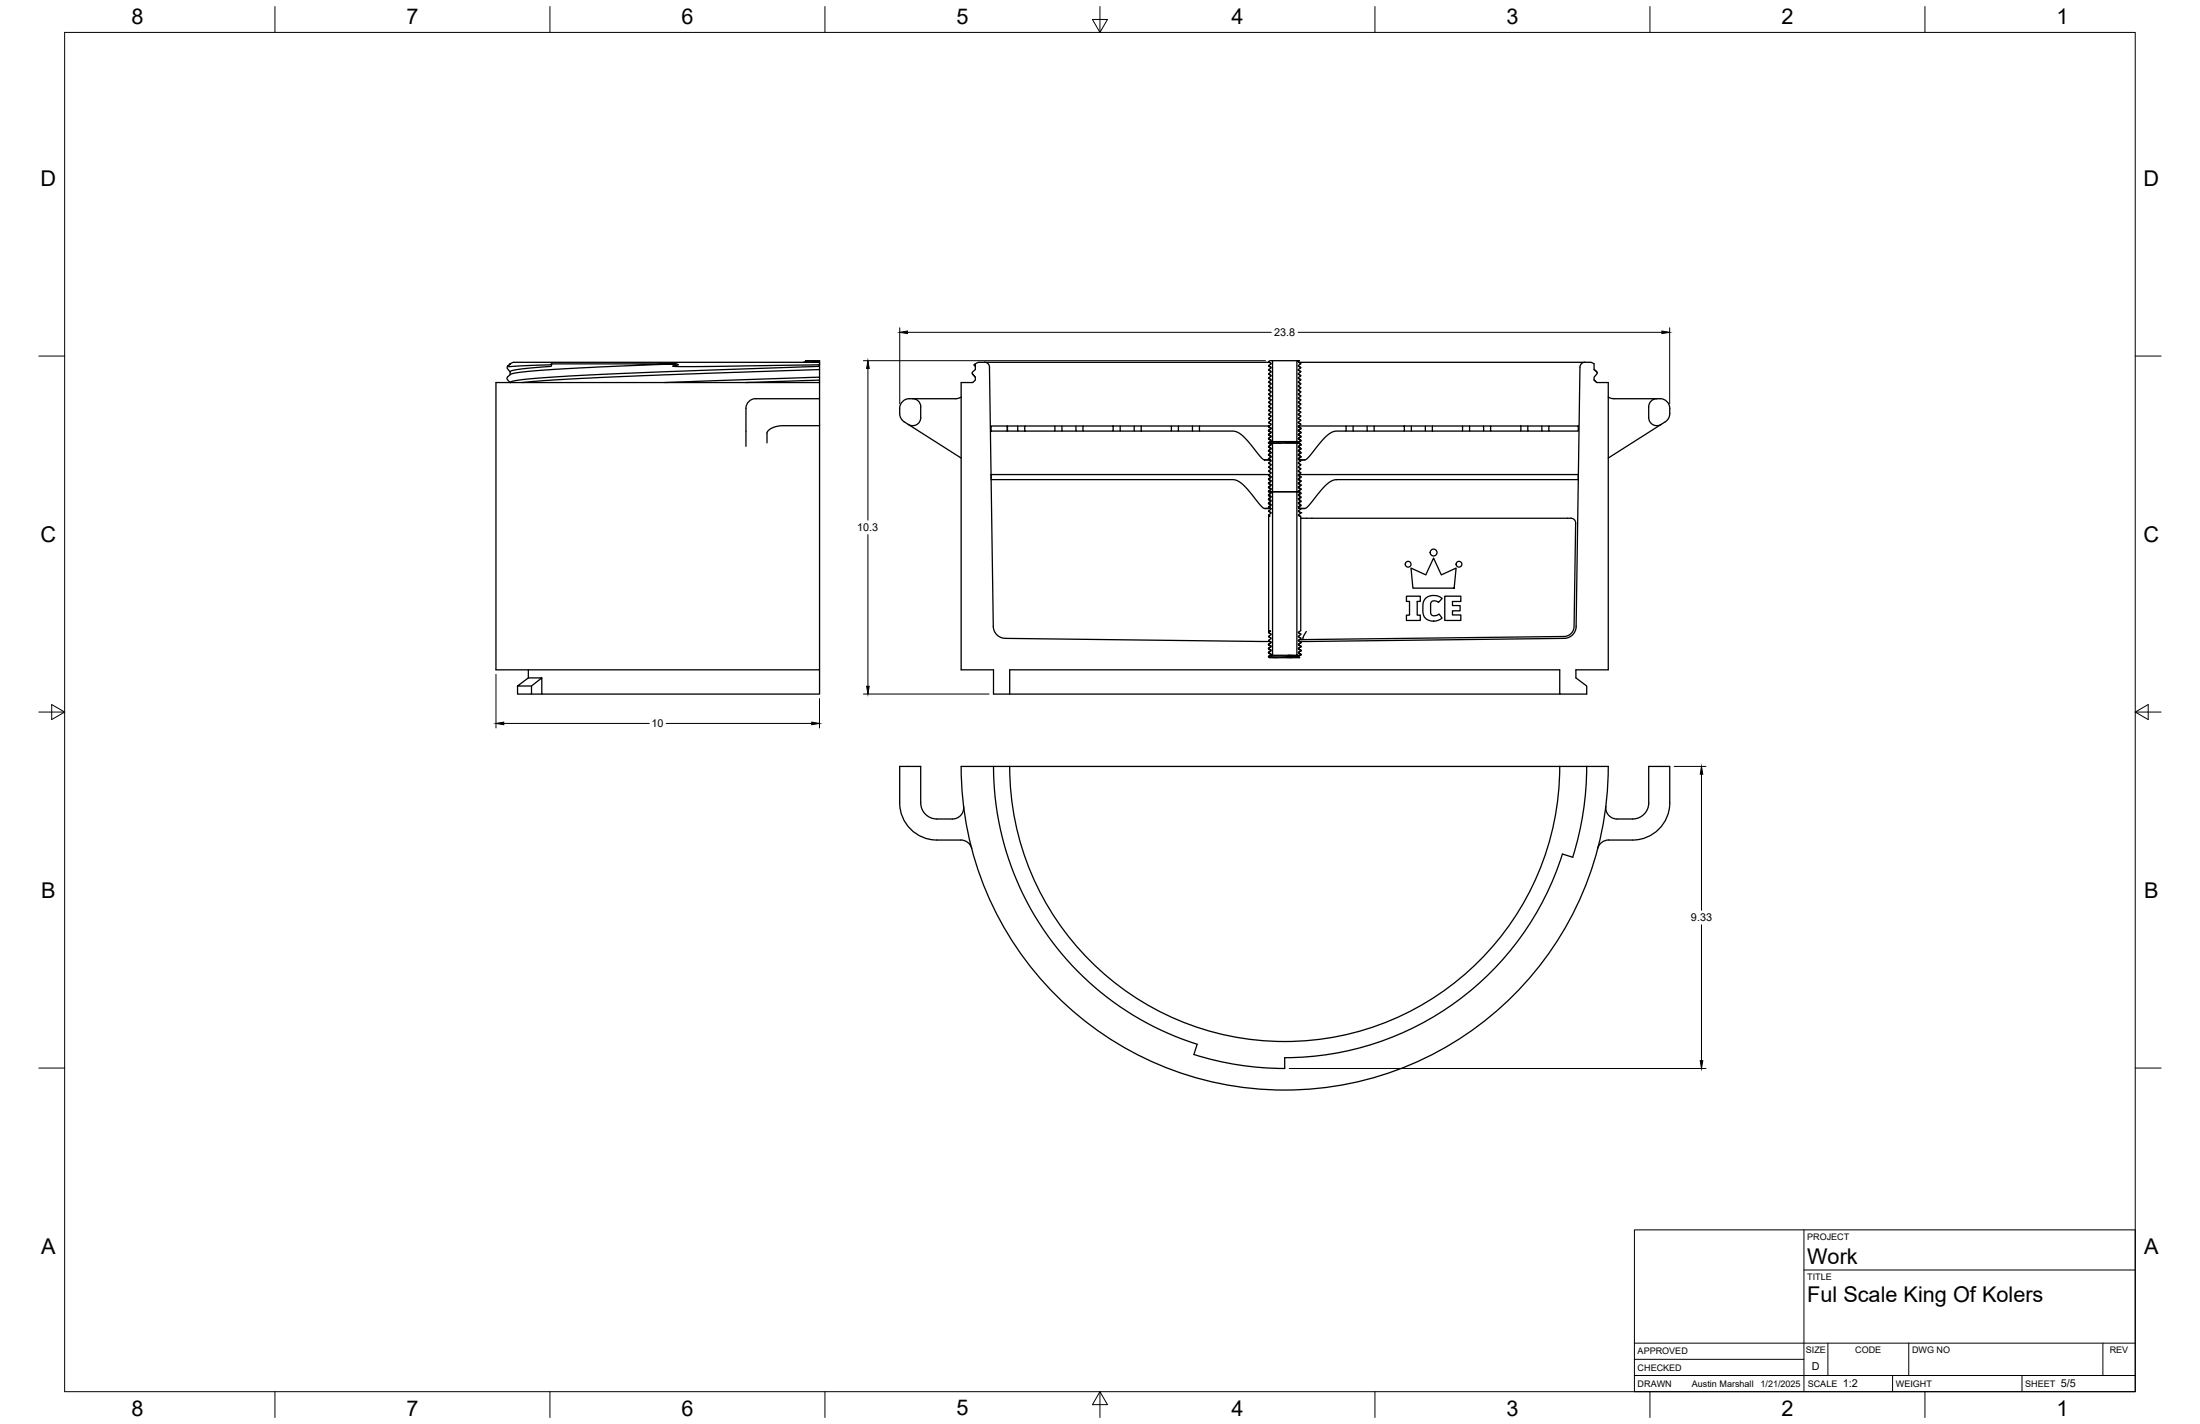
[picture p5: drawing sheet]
<svg xmlns="http://www.w3.org/2000/svg" width="864mm" height="559mm" viewBox="0 0 864 559" stroke-linecap="round" stroke-linejoin="round" font-family="sans-serif">
<!-- layer: Visible -->
<g fill="none" stroke="#000" stroke-width=".51">
<path d="M199.3 143.6l-.2 .9 1.2 1.4M200.3 145.9a22.3 22.3 0 0 1 9.1-1.6l6.9-.5 .2-1h48.9l-48.5 2.2-12.4 1.1-4.2 .9M200.3 142.8l-1 1 16.5-.6 .6-.3M200.3 142.8v.1M200.3 145.9v1.1M200.3 147l-1.3 1.4 1.2 1.7M200.3 142.8l-.8 .8M216.5 142.8h.1M265.4 142.8l.9 .3-2.3 .6h21.4l35.8-.5 .5-.3M292.8 150.1l28.9-.9v.9M316.3 141.5h1.2zM316.3 141.7l-.8 .5 6.2-.4"/>
<path d="M317.5 141.5h4.2v.7M321.7 149.2v-1.2l-60.8 2.1M321.7 148v-3l-84.1 3-18.5 1-14 1.1M321.7 145v-2l-.5 .8-78 2.8-35.1 2.1a18.4 18.4 0 0 0-7.8 1.4M321.7 156.5v-6.4h-127v112.7h127v-95.8M321.7 142.2v.8M321.7 142.2h-120.2l-1.2 .6M321.7 142.1l-2.8 .1M358.3 156.4a3.2 3.2 0 0 1 3.1 3.2v4.3a3.2 3.2 0 0 1-4.9 2.6M377.3 155.8l-2 .7h-16.7a4.2 4.2 0 0 0-5.4 3.8v2.5l.3 1.1 1 1.3 2.1 1.4M381.6 146.3l1.3 1.8M384.2 142.2h114"/>
<path d="M384.2 142.2l-1.8 1 .5 .6M386.5 142.2l1.4 .5 .5 1.4 1.5 101.7a4.8 4.8 0 0 0 4.7 4.7l103.8 1.2M498 141.8l1.5-.3v31.8h-1l.4-.6-.9-.5 .9-.7v-.3l-.9-.6 .9-.7v-.3l-.9-.5 .9-.8v-.3l-.9-.5 .9-.8v-.3l-.9-.5 .9-.8v-.3l-.9-.5 .9-.8v-.3l-.9-.5 .9-.8v-.3l-.9-.5 .9-.7v-.4l-.9-.5 .9-.7v-.3l-.9-.6 .9-.7v-.3l-.9-.5 .9-.8v-.3l-.9-.5 .9-.8v-.3l-.9-.5 .9-.8v-.3l-.9-.5 .9-.8v-.3l-.9-.5 .9-.8v-.3l-.9-.5 .9-.7v-.4l-.9-.5 .9-.7v-.4l-.9-.5 .9-.7v-.4l-.9-.4 .9-.8v-.3zM498 142.1h.1M498 143.7h.1M498 145.2h.1M498 146.8h.1M498 148.4h.1M498 150h.1M498 151.6h.1M498 159.5l.1 .1M498 153.2h.1"/>
<path d="M498 157.9l.9 .6M498 156.4h.1M498 154.8h.1M498.1 142.1l.8 .5M498.1 143.7l.8 .5M498.1 145.2l.8 .6M498.1 146.8l.8 .5M498.1 148.4l.8 .5M498.1 150l.8 .5M498.1 151.6l.8 .5M498.1 159.6l.8 .4M498.1 153.2l.8 .5"/>
<path d="M498.1 156.4l.8 .5M498.1 154.8l.8 .5M499.5 141.5h9.6M509.1 141.5h1l-.4 .6 .9 .5-.9 .8v.3l.9 .5-.9 .7v.4l.9 .5-.9 .7v.4l.9 .5-.9 .7v.4l.9 .5-.9 .7v.4l.9 .5-.9 .7v.3l.9 .5-.9 .8v.3l.9 .5-.9 .8v.3l.9 .5-.9 .8v.3l.9 .5-.9 .7v.4l.9 .5-.9 .7v.4l.9 .5-.9 .7v.4l.9 .5-.9 .7v.4l.9 .5-.9 .7v.3l.9 .5-.9 .8v.3l.9 .5-.9 .8v.3l.9 .5-.9 .8v.3l.9 .5-.9 .7v.4l.9 .5-.9 .7v.4l.9 .5-.5 .5h-1zM509.7 145.3l.9 .5M509.7 153.2l.9 .5M509.7 154.8l.9 .5M509.7 142.1l.9 .5M509.7 143.7l.9 .5M509.7 146.9l.9 .5M509.7 148.4l.9 .5M509.7 150l.9 .5"/>
<path d="M509.7 151.6l.9 .5M509.7 159.6l.9 .5M509.7 158l.9 .5M509.7 156.4l.9 .5M509.8 142.2h112.3M510.6 142.6h.1M510.6 144.2h.1M510.6 147.4h.1M510.6 148.9v.1M510.6 150.5v.1M510.6 152.1h.1M510.6 158.5h.1"/>
<path d="M510.6 156.9h.1M622.1 142.2h2.4l1.3 .6v2.2l1.2 1.2-.1 .5-1.1 1.3v1.2l1 .9h4.5v112.7h-12.7v3.2l4.3 3.2v3.2h-10.6v-9.6h-216v9.6h-6.3v-9.6h-12.7v-112.7h4.5l1.1-.9v-1.2l-1.2-1.5 .2-.6 1-.9v-2M622.1 142.2l-1.3 .5-.6 1.4-1.5 101.7a4.7 4.7 0 0 1-4.7 4.7l-103.8 1.2 .5 .5M625.8 144.9l1.2 1.4M625.8 149.1l1.1 1M631.3 155.8l2 .7h17.1M650.4 156.5a4 4 0 0 1 5 3.8l-.1 3.1-1.2 1.8-22.8 14.5M650.4 156.4a3.2 3.2 0 0 0-3.2 3.2v4.3a3.2 3.2 0 0 0 4.9 2.6M321.7 167v-10.5h-24.4a3.9 3.9 0 0 0-4.5 3.8v14.9M321.7 167h-14.3a6.4 6.4 0 0 0-6.3 2.9v3.9M356.6 166.6l20.7 13.1M389 167.2h6.4v2h-6.3z"/>
<path d="M395.4 167.2h6.9M395.4 169.2h.1M395.5 167.2v2h4M399.5 167.2v2h2.8M402.3 167.2h11.8v2h-11.8zM414.1 167.2h11M414.1 169.2h2.8M416.9 167.2v2h5.5M422.4 167.2v2h2.7M425.1 167.2h11.9v2h-11.9zM437 167.2h11M437 169.2h2.7"/>
<path d="M439.7 167.2v2h5.5M445.2 167.2v2h2.8M448 167.2h11.8v2h-11.8zM459.8 167.2h11M462.6 167.2v2h-2.8M462.6 169.2h5.5M468.1 167.2v2h2.7M470.8 167.2h27.3l-.2 .3 .8 .4v.5l-.8 .7 .8 .4v.5l-.8 .7 .8 .4v.5l-.8 .7 .8 .4v.4l-.8 .7 .8 .5v.4l-.8 .7 .8 .5v.4l-.8 .7 .8 .5v.4l-.8 .7 .8 .5v.4l-.8 .7 .8 .3-2.5-.1-1.1-.8a52.6 52.6 0 0 0-8.9-9.8l-2.2-.6h-13.2zM497.9 180h.2M497.9 178.4h.1M497.9 167.3h.1M497.9 176.8h.1"/>
<path d="M497.9 168.8l.1 .1M497.9 175.2h.1M497.9 170.4l.1 .1M497.9 173.6l4.8 .3M497.9 172l.1 .1M498 167.5l.2 .1M498 170.7l.2 .1M498 169.1l.2 .1M498 173.9h.3M498 172.3h.2M498 178.6l.2 .1M498 177.1h.2"/>
<path d="M498 175.5h.2M498 175.4h.1M498 177h.1M498 178.6h.1M498 172.2l.1 .1M498 170.6l.1 .1M498 169.1h.1M498 167.5h.1M498 165.9l.9 .5M498 164.3h.1M498 162.7h.1M498 161.1h.1"/>
<path d="M498.1 178.6l.8 .5h-.2M498.1 177l.8 .5h-.2M498.1 175.4l.8 .6-.2-.1M498.1 167.5l.8 .5-.2-.1M498.1 169.1l.8 .5-.2-.1M498.1 170.7l.8 .5-.2-.1M498.1 172.3l.8 .4M498.1 164.3l.8 .5M498.1 162.7l.8 .5M498.1 161.1l.8 .5M498.1 167.2h.1M498.2 173.9l.7 .5-.2-.1"/>
<path d="M498.2 173.9h.1M498.2 173.9h1.3v19.1l-1.5-.1 .9-.8v-.3l-.9-.5 .9-.8v-.3l-.9-.5 .9-.7v-.4l-.9-.5 .9-.7v-.4l-.9-.5 .9-.7v-.3l-.9-.5 .9-.8v-.3l-.9-.5 .9-.8v-.3l-.9-.5 .9-.8v-.3l-.9-.5 .9-.8v-.3l-.9-.5 .9-.8v-.3l-.9-.5 .9-.7v-.4l-.9-.5 .9-.7v-.4zM498.7 172.7l.2 .1M498.7 179.5h.1M498.7 177.9h.1M498.7 176.3l.1 .1M498.7 168.4h.1M498.7 174.7l.1 .1M498.7 170h.1M498.7 173.1l.1 .1M498.7 171.6h.1M499.5 173.9h9.6"/>
<path d="M499.5 173.3h9.6M499.6 173.3l10.3 .6M508.1 173.3l1.8 .2M509.1 173.9h.7l.8 .5-.9 .7v.4l.9 .5-.9 .7v.4l.9 .5-.9 .7v.3l.9 .6-.9 .7v.3l.9 .5-.9 .8v.3l.9 .5-.9 .8v.3l.9 .5-.9 .8v.3l.9 .5-.9 .7v.4l.9 .5-.9 .7v.4l.9 .5-.9 .7v.4l.9 .5-.9 .7v.3l.9 .6-.9 .7 .1 .4h-.7zM509.7 162.7l.9 .6M509.7 172.3l.9 .5M509.7 170.7l.9 .5M509.7 169.1l.9 .5M509.7 167.5l.9 .5M509.7 165.9l.9 .5M509.7 164.3l.9 .5M509.7 161.1l.9 .5"/>
<path d="M509.7 167.2h.2M509.8 167.6h.1M509.8 169.1l.1 .1M509.8 170.7l.1 .1M509.8 172.3l.1 .1M509.8 168.7h.1M509.8 170.3h.1M509.8 171.9h.1M509.8 173.9l.8 .5M509.8 179.8l.1 .1M509.8 178.2l.1 .1M509.8 176.6l.1 .1"/>
<path d="M509.8 175l.1 .1M509.9 167.2h18.5v2h-3.8a9.5 9.5 0 0 0-6.4 4.5l-5.1 6.3-.8 .5h-2.4h.3l-.3-.6 .8-.5-.8-.7v-.4l.8-.5-.8-.7v-.4l.8-.5-.8-.7v-.4l.8-.5-.8-.7v-.4l.8-.4-.8-.7v-.5l.8-.4-.8-.7v-.5l.8-.4-.8-.7v-.5l.8-.4-.8-.7zM509.9 178.7l.7 .4M509.9 177.1l.7 .4M509.9 175.5l.7 .5M510.5 179.1h.1M510.5 177.5h.1M510.5 175.9h.1M510.5 174.3h.1M510.6 179.4h.1M510.6 177.8h.1M510.6 168.3h.1"/>
<path d="M510.6 176.2h.1M510.6 171.4l.1 .1M510.6 169.8l.1 .1M510.6 174.6h.1M510.6 173l.1 .1M510.6 168h.1M510.6 169.6h.1M510.6 171.2h.1M510.6 172.8h.1M510.6 174.4h.1M510.6 176h.1M510.6 177.5v.1"/>
<path d="M510.6 179.1v.1M510.6 166.4h.1M510.6 164.8h.1M510.6 161.6v.1M510.6 160.1h.1M528.4 167.2h11M528.4 169.2h2.8M531.2 167.2v2h5.5M536.7 167.2v2h2.7M539.4 167.2h11.9v2h-11.9zM551.3 167.2h11M551.3 169.2h2.7"/>
<path d="M554 167.2v2h5.5M559.5 167.2v2h2.8M562.3 167.2h11.8v2h-11.8zM574.1 167.2h11M574.1 169.2h2.8M576.9 167.2v2h5.5M582.4 167.2v2h2.7M585.1 167.2h11.9v2h-11.9zM597 167.2h11M597 169.2h2.7M599.7 167.2v2h5.5M605.2 167.2v2h2.8"/>
<path d="M608 167.2h11.6l-.1 2h-11.5zM389 186.2h109.1l-.2 .3 .8 .5v.4l-.8 .7 .8 .5v.4l-.8 .7 .8 .5v.4l-.8 .7 .8 .5v.4l-.8 .7 .8 .5v.4l-.8 .7 .8 .4v.5l-.8 .7 .8 .4v.5l-.8 .7 .8 .4v.5l-.8 .6 .8 .3h-2.5l-1.1-.9a52.6 52.6 0 0 0-8.9-9.7l-2.2-.7h-94.9zM496.4 180.5h2.1M497.9 199l1 .6M497.9 186.3l.1 .1M497.9 197.4h.1M497.9 187.9h.1M497.9 195.8l.1 .1M497.9 191.1h.1M497.9 189.5h.1M497.9 194.2l.1 .1M497.9 192.7h.1"/>
<path d="M498 199.3l.5 .1M498 197.7l.5 .1M498 196.1l.5 .1M498 194.5l.5 .1M498 186.6h.2M498 188.2h.2M498 191.3l.2 .1M498 189.8h.2M498 192.9l.2 .1M498 180.2l.2 .1M498 194.3h.1M498 195.9h.1"/>
<path d="M498 197.5h.1M498 194.3l.9 .5M498 195.9l.9 .5M498 197.5l.9 .5M498 192.9h.1M498 191.3h.1M498 189.7h.1M498 188.1l.1 .1M498 186.5l.1 .1M498 185h.1M498 180.2h.1M498 181.8l.9 .5"/>
<path d="M498 183.4l.9 .5M498.1 186.6l.8 .5-.2-.1M498.1 188.2l.8 .5-.2-.1M498.1 191.3l.8 .5h-.2M498.1 180.2l.8 .5M498.1 192.9l.1 .1M498.1 189.7l.8 .5M498.1 185l.8 .5M498.1 186.2h.1M498.2 193h.1M498.3 193h.2M498.5 193l.4 .2"/>
<path d="M498.5 193h1v64.1h-.7l.1-.4-.9-.5 .9-.7v-.4l-.9-.5 .9-.7v-.3l-.9-.6 .9-.7v-.3l-.9-.6 .9-.7v-.3l-.9-.5 .9-.8v-.3l-.9-.5 .8-.7h-.8v-45.1h.5l-.5-.5 .9-.5v-.4l-.9-.5 .9-.7v-.3l-.9-.5 .9-.8v-.3l-.9-.5 .9-.8v-.3l-.9-.5 .9-.8v-.3l-.9-.5 .9-.8zM498.7 198.1l.2 .1M498.7 196.5l.2 .1M498.7 194.9l.2 .1M498.7 190.2h.2M498.7 193.4h.2M498.7 199.5h-2.3M498.7 187.4l.1 .1M498.7 189l.1 .1M498.7 190.6h.1M498.7 192.2h.1M499.5 193h9.6"/>
<path d="M509.1 193l1.5 .3-.9 .7v.3l.9 .5-.9 .8v.3l.9 .5-.9 .8v.3l.9 .5-.9 .8v.3l.9 .5-.9 .8v.3l.9 .5-.9 .8v.3l.9 .2v45.1l-.9 .4v.3l.9 .5-.9 .8v.3l.9 .5-.9 .8v.3l.9 .5-.9 .8v.3l.9 .5-.9 .7v.4l.9 .5-.9 .7v.3l.9 .6-.2 .3h-1.3zM509.7 180.2l.9 .5M509.7 189.7l.9 .5M509.7 185l.9 .5M509.7 181.8l.9 .5M509.7 183.4l.9 .5M509.7 198.8l.2 .1M509.7 197.3h.2M509.7 195.7h.2M509.7 194.1h.2M509.7 194.3l.2 .1M509.7 195.9l.2 .1"/>
<path d="M509.7 197.5l.2 .1M509.7 199.1l.2 .1M509.7 186.2h.2M509.7 189.8h.2M509.7 192.9h.1M509.7 180.2l.2 .1M509.8 187.7l.1 .1M509.8 189.3l.1 .1M509.8 190.9l.1 .1M509.8 192.5l.1 .1M509.9 186.2h109.7l-.1 2h-94.9a9.5 9.5 0 0 0-6.4 4.6l-5.1 6.3-.8 .4h-2.4h.3l-.3-.6 .8-.4-.8-.7v-.5l.8-.4-.8-.7v-.5l.8-.4-.8-.7v-.5l.8-.4-.8-.7v-.4l.8-.5-.8-.7v-.4l.8-.5-.8-.7v-.4l.8-.5-.8-.7v-.4l.8-.5-.8-.7zM509.9 186.6l.7 .5"/>
<path d="M509.9 188.2l.7 .5M509.9 191.4l.7 .4M510.1 180.5h2.2M510.4 198.4l.3 .1M510.4 196.8l.3 .1M510.4 195.2l.3 .1M510.4 193.6l.3 .1M510.5 187l.1 .1M510.5 188.6l.1 .1M510.5 191.8h.1M510.5 190.2h.1M510.6 187.3h.1"/>
<path d="M510.6 188.9h.1M510.6 192.1h.1M510.6 190.5h.1M510.6 191.8v.1M510.6 190.2v.1M510.6 188.7h.1M510.6 187.1h.1M510.6 185.5h.1M510.6 180.7h.1M510.6 182.3h.1M510.6 183.9h.1M512.3 199.5l-1.7 .1"/>
<path d="M498 200.6l.9 .6M498 202.2h.1M498 202.2l.5 .3M509.7 200.7l.9 .5M509.7 202.2l.5 .3M510.6 203.4h105.8a1.9 1.9 0 0 1 2.1 1.9l-.6 40.5a4 4 0 0 1-4 4l-103 1.2M552.1 234h5.4v2h-1.2v5.4h1.2v2.1h-5.4v-2.1h1.2v-5.4h-1.2zM553.9 222.9l5.8 2.7 3-6.6 3.1 6.6 5.8-2.7-.8 7.9h-16.2zM559.7 234.7a5.2 5.2 0 0 1 6.4 .1l-1.4 1.6a1.69 1.69 0 0 0-1.8-.7 1.69 1.69 0 0 0-1.3 1.4v3a1.66 1.66 0 0 0 1 1.6 1.66 1.66 0 0 0 1.9-.5l.4-.2 1.2 1.5a4.6 4.6 0 0 1-7.4-1.5v-4.5zM567.1 234h6.3v2h-3.2v1.6h3v2.1h-3v1.6h3.2v2.2h-6.3zM497.9 257.6l9.4 .5M497.9 256h.1"/>
<path d="M497.9 254.4h.1M497.9 252.8h.1M497.9 252.8l.8 .7M497.9 254.4l.8 .7M497.9 256l.8 .7M497.9 257.6l.5 .5h11.8l-.3-.2M498 256.2l.7 .5a.82 .82 0 0 0 1.3 .6l9.9 .6-.2-.5-4.1-.3M498 254.6l.7 .5M498 253l.7 .5M498 251.5l.9 .5-.1 .4M498 257.9l3.3 .2M498 256.3h.1"/>
<path d="M498 254.7h.1M498 253.1h.1M498 248.3h.1M498 249.9h.1M498 251.4v.1M498 253h.1M498 254.6h.1M498 256.2h.1M498 249.9l.9 .5M498 248.3l.9 .5M498.4 251.7h.1M498.7 255.1l.1 .4-.9 .5"/>
<path d="M498.7 253.5l.1 .5-.9 .4M498.7 257.1l-.8 .5M498.7 252.3l-.8 .5M499.5 257.1h9.6M509.7 248.3l.9 .5M509.7 251.5l.9 .5M509.7 249.9l.9 .5M509.8 255.8v.5l.8 .5M509.8 254.3v.4l.8 .5M509.8 252.7v.4l.8 .5M509.9 253.2l.8 .6M509.9 254.7l.8 .7"/>
<path d="M509.9 256.3l.8 .7M510.2 251.7h.1M510.5 256.7h.1M510.5 255.1h.1M510.5 253.5l.1 .1M510.5 251.9l.1 .1M510.6 257h.1M510.6 255.4h.1M510.6 253.8h.1M510.6 252.2l-.7 .5M510.6 250.4h.1M510.6 252h.1"/>
<path d="M510.6 253.6h.1M510.6 255.2h.1M510.6 256.8h.1M510.7 257l-.8 .5M510.7 255.4l-.8 .5M510.7 253.8l-.8 .5M512.8 247.8l-1.5 3-1.2 .2M203.2 269.2v3.2h5.4v-3.2M207.4 262.8v3.2M208.6 272.4h4.1M321.7 262.8v9.6h-109v-6.4h-5.3l-4.2 3.2h5.4l4.1-3.2M396.3 272.4h216"/>
<path d="M377.3 300.7h254a127 127 0 0 1-127 127.1 127 127 0 0 1-127-127.1zM378.3 316.4a4.5 4.5 0 0 1-4.4 5M390 300.8a114.3 114.3 0 0 0 79.9 109l-1.2 4a119.8 119.8 0 0 0 35.6 5.5v-4.2M396.3 300.7a108 108 0 0 0 108 108 108 108 0 0 0 108-108M622.9 300.7a118.8 118.8 0 0 1-5.5 35.7l-4.1-1.3a114.3 114.3 0 0 1-109 80M630.4 316.4a4.5 4.5 0 0 0 4.4 5h6.1a6.3 6.3 0 0 0 6.3-6.4v-14.2h8.2v14.2a14.6 14.6 0 0 1-14.5 14.6h-9.4a4.4 4.4 0 0 0-4.3 3.4M373.8 321.4h-6a6.4 6.4 0 0 1-6.4-6.4v-14.2h-8.2v14.2a14.6 14.6 0 0 0 14.6 14.6h9.3a4.4 4.4 0 0 1 4.4 3.4"/>
<circle cx="562.7" cy="216.8" r="1.34"/>
<circle cx="552.8" cy="221.4" r="1.13"/>
<circle cx="572.7" cy="221.4" r="1.13"/>
</g>
<g fill="#000">
<circle cx="200.3" cy="150.1" r=".25"/>
<circle cx="509.8" cy="173.9" r=".25"/>
<circle cx="510.6" cy="199.6" r=".25"/>
<circle cx="510.6" cy="201.2" r=".25"/>
</g>
<!-- layer: Border -->
<g fill="none" stroke="#000" stroke-width=".39">
<path d="M25.4 12.7h812.8v533.4h-812.8zM107.9 2.6v10.1M215.9 2.6v10.1M323.8 2.6v10.1M428.8 7.6h5.9l-2.9 5.1zM431.8 2.6v10.1M539.7 2.6v10.1M647.7 2.6v10.1M755.6 2.6v10.1M15.2 139.7h10.2M838.2 139.7h10.1M15.2 279.4h10.2"/>
<path d="M20.3 276.5l5.1 2.9-5.1 3zM838.2 279.4l5.1-2.9v5.9zM838.2 279.4h10.1M15.2 419.1h10.2M838.2 419.1h10.1M107.9 546.1v10.2M215.9 546.1v10.2M323.8 546.1v10.2M431.8 546.1l2.9 5.1h-5.9zM431.8 546.1v10.2M539.7 546.1v10.2M647.7 546.1v10.2"/>
<path d="M755.6 546.1v10.2"/>
</g>
<!-- layer: Titleblock -->
<path d="M641.6 482.6h196.6v63.5h-196.6zM708.1 498.4h130.1M708.1 482.6v63.5M641.6 539.8h196.6M641.6 533.4h66.5M641.6 527.1h196.6M717.5 527.1v12.7M742.9 539.8v6.3M749.3 527.1v12.7M793.7 539.8v6.3M825.5 527.1v12.7" fill="none" stroke="#000" stroke-width=".39"/>
<!-- layer: FD_Dimensions -->
<g fill="none" stroke="#000" stroke-width=".39">
<path d="M353.2 128.6v29.9M356.2 130.4h142.8M509.6 130.4h142.8M655.4 128.6v29.9M338.9 141.5h157.8M340.7 144.6v59.5M340.7 209.8v59.5M194.7 264.6v21.1M321.7 274.1v11.6M338.9 272.4h49.3M197.7 283.9h57.2M261.5 283.9h57.1"/>
<path d="M657.2 300.8h12.5M667.9 303.8v53.4M667.9 362.9v53.3M506.1 419.3h163.6"/>
</g>
<path d="M353.2 130.4l3-.5v1zM652.4 129.9l3 .5-3 .5zM340.7 141.5l.5 3.1h-1zM340.2 269.3h1l-.5 3.1zM194.7 283.9l3-.5v1zM318.6 283.4l3.1 .5-3.1 .5zM667.9 300.8l.5 3h-1zM667.4 416.2h1l-.5 3.1z" fill="#000" stroke="#000" stroke-width=".39"/>
<g font-size="8.5">
<text x="51.6" y="9.4">8</text>
<text x="159.5" y="9.4">7</text>
<text x="267.5" y="9.4">6</text>
<text x="375.4" y="9.3">5</text>
<text x="483.4" y="9.4">4</text>
<text x="591.3" y="9.4">3</text>
<text x="699.3" y="9.4">2</text>
<text x="807.2" y="9.4">1</text>
<text x="16" y="72.9">D</text>
<text x="841.4" y="72.9">D</text>
<text x="16" y="212.6">C</text>
<text x="841.4" y="212.6">C</text>
<text x="16.2" y="352.3">B</text>
<text x="841.7" y="352.3">B</text>
<text x="16.2" y="492">A</text>
<text x="709.4" y="495.8">Work</text>
<text x="841.7" y="492">A</text>
<text x="709.4" y="510.8">Ful Scale King Of Kolers</text>
<text x="51.6" y="555.5">8</text>
<text x="159.5" y="555.5">7</text>
<text x="267.5" y="555.5">6</text>
<text x="375.4" y="555.4">5</text>
<text x="483.4" y="555.5">4</text>
<text x="591.3" y="555.5">3</text>
<text x="699.3" y="555.5">2</text>
<text x="807.2" y="555.5">1</text>
</g>
<g font-size="4.3">
<text x="500.2" y="131.9">23.8</text>
<text x="336.4" y="208.4">10.3</text>
<text x="255.7" y="285.4">10</text>
<text x="663.8" y="361.5">9.33</text>
<text x="711.3" y="537.6">D</text>
<text x="723.4" y="544.5">1:2</text>
<text x="809" y="544.5">5/5</text>
</g>
<g font-size="3.5">
<text x="709.4" y="486.4">PROJECT</text>
<text x="709.4" y="502.2">TITLE</text>
<text x="642.9" y="531.5">APPROVED</text>
<text x="708.9" y="530.9">SIZE</text>
<text x="728.3" y="530.9">CODE</text>
<text x="750.5" y="530.9">DWG NO</text>
<text x="828.2" y="530.9">REV</text>
<text x="642.9" y="537.9">CHECKED</text>
<text x="642.9" y="544.2">DRAWN</text>
<text x="664.1" y="544.2">Austin Marshall</text>
<text x="691.1" y="544.2">1/21/2025</text>
<text x="709.6" y="544.2">SCALE</text>
<text x="744.2" y="544.2">WEIGHT</text>
<text x="795" y="544.2">SHEET</text>
</g>
</svg>
